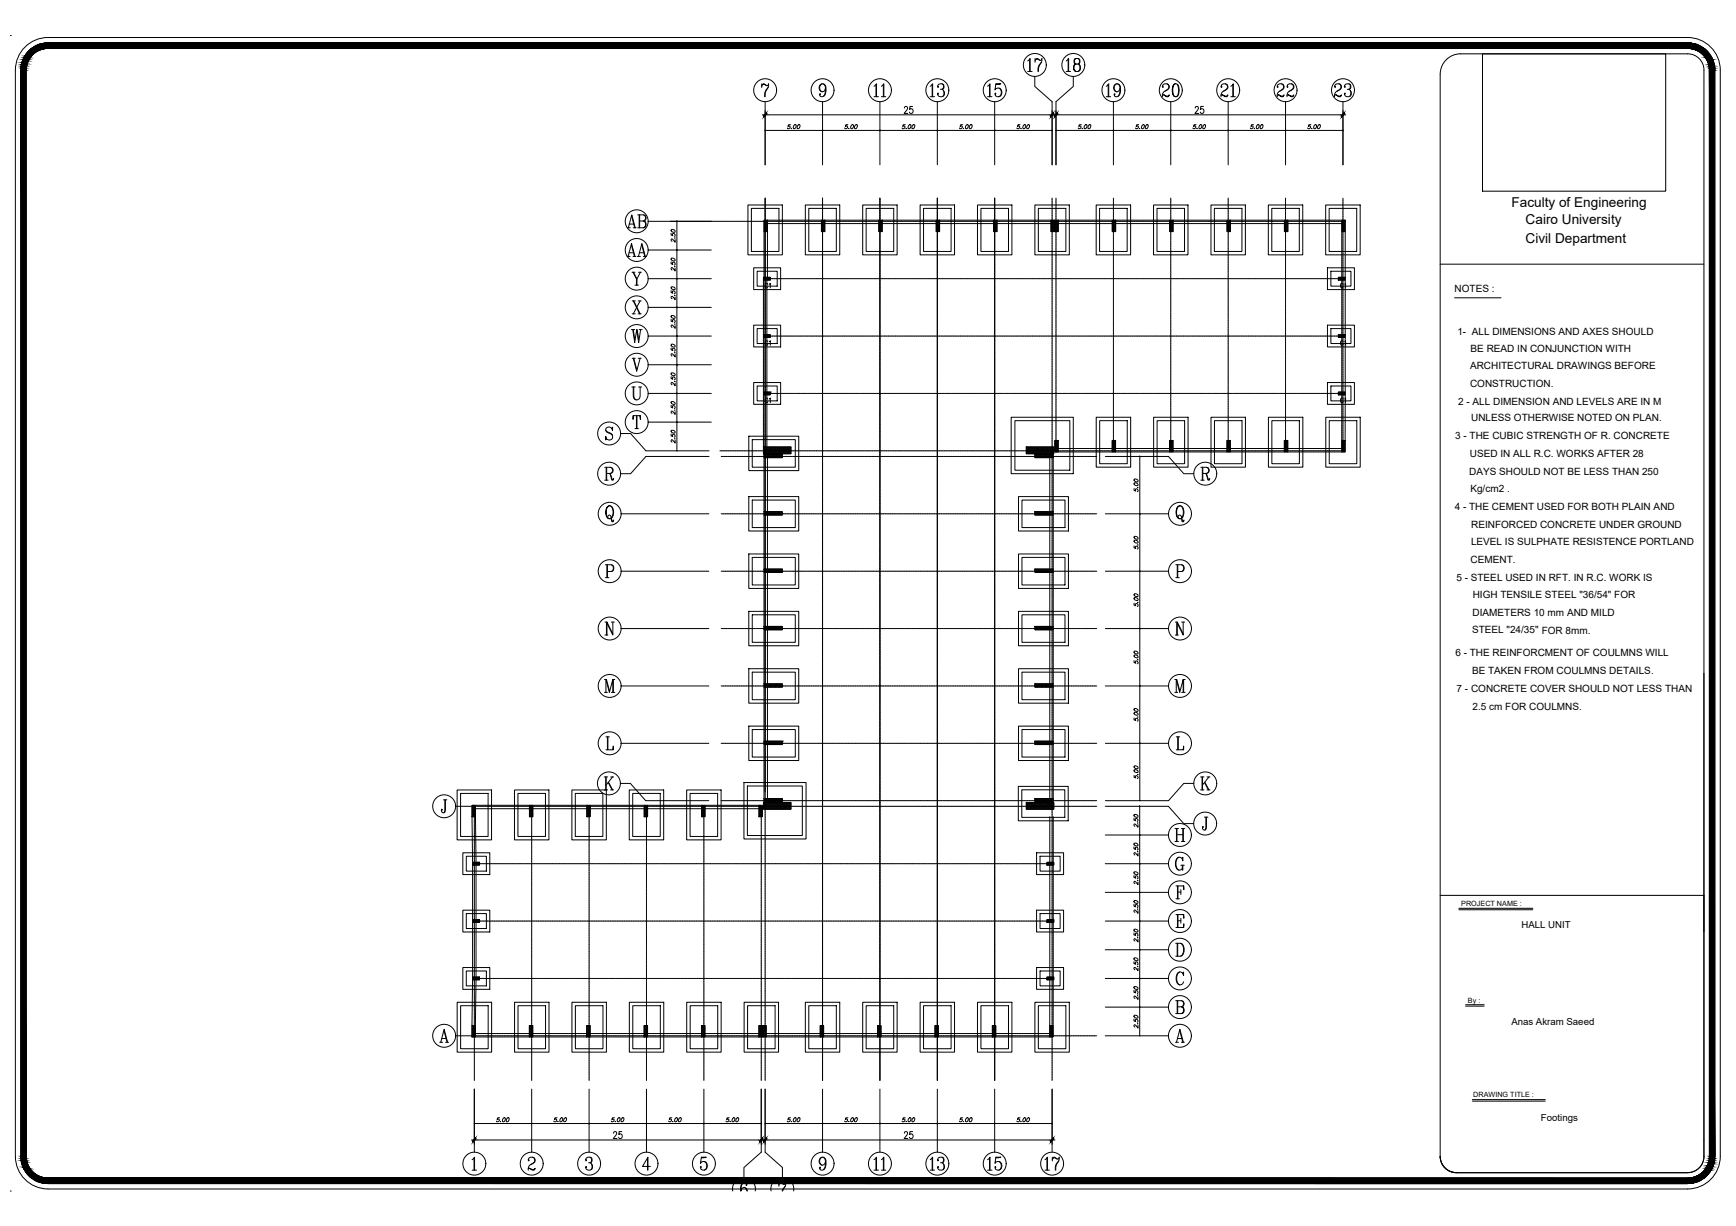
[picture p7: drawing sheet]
<svg xmlns="http://www.w3.org/2000/svg" width="841mm" height="594mm" viewBox="0 0 841 594" stroke-linecap="round" stroke-linejoin="round" font-family="sans-serif">
<!-- layer: Axis -->
<g fill="none" stroke="#000" stroke-width=".48">
<path d="M371 96v39M398 96v428M426 96v428M454 96v428M482 96v428M510 96v428M512 96v123M539 96v122M567 96v122M595 96v122M623 96v122M651 96v39"/>
<path d="M325 107h326M376 135h270M371 142v21M651 142v20M371 170v20M376 163h270M651 170v20M371 198v326M376 191h270M651 198v20h-302M349 221h182M349 249h182"/>
<path d="M349 277h182M349 305h182M349 332h182M349 360h182M258 391v133M285 391v133M313 391v133M341 391v133M349 388h182M369 391v133M531 391h-301v133M230 419h280"/>
<path d="M230 446h280M230 474h280M230 502h301"/>
</g>
<!-- layer: Columns -->
<g fill="none" stroke="#000" stroke-width=".48">
<path d="M370 107h2v5h-2zM370 110l2 2M370 109l2 2M370 112h.1M370 112h1M370 111l1 1M370 111l2 1M370 110l2 1M370 109l2 1M370 108l2 2M370 108l2 1M370 107l2 2"/>
<path d="M370 107l2 1M371 107l1 1M371 107h1M372 107h.1M398 107h2v5h-2zM398 111l2 1M398 112h.1M398 111l1 1M398 110l2 1M398 108l2 1M398 110l2 2M398 109l2 2"/>
<path d="M398 109l2 1M398 108l2 2M398 107l2 2M398 107l2 1M399 107l1 1M399 107h1M400 107h.1M426 107h1v5h-1zM426 112h.1M426 111l1 1M426 110l1 2M426 110l1 1"/>
<path d="M426 109l1 2M426 109l1 1M426 108l1 2M426 108l1 1M426 107l1 2M426 107l1 1M427 107v1M427 107h.1M454 107h1v5h-1zM454 112h.1M454 111v1M454 111l1 1"/>
<path d="M454 110l1 2M454 110l1 1M454 109l1 2M454 109l1 1M454 108l1 2M454 108l1 1M454 107l1 2M454 107l1 1M455 107h.1M481 107h2v5h-2zM481 112h.1M481 112h1"/>
<path d="M481 111l1 1M481 111l2 1M481 110l2 2M481 110l2 1M481 109l2 2M481 109l2 1M481 108l2 2M481 108l2 1M481 107l2 2M481 107l2 1M482 107l1 1M483 107h.1"/>
<path d="M509 107h2v5h-2zM509 112h.1M509 112h1M509 111l1 1M509 111l2 1M509 110l2 2M509 110l2 1M509 109l2 2M509 109l2 1M509 108l2 2M509 108l2 1M509 107l2 2"/>
<path d="M509 107l2 1M510 107l1 1M510 107l3 2M510 107h1M511 107h.1M511 107h2v5h-2zM511 108l2 2M511 107l2 2M511 112h.1M511 111l1 1M511 111l2 1M511 110l2 2"/>
<path d="M511 110l2 1M511 109l2 2M511 109l2 1M511 107l2 1M512 107l1 1M512 107h1M513 107h.1M539 107h1v5h-1zM539 108l1 2M539 107l1 2M539 112h.1M539 111l1 1"/>
<path d="M539 110l1 2M539 110l1 1M539 109l1 2M539 109l1 1M539 108l1 1M539 107l1 1M540 107v1M540 107h.1M567 107h1v5h-1zM567 112h.1M567 111v1M567 111l1 1"/>
<path d="M567 110l1 2M567 110l1 1M567 109l1 2M567 109l1 1M567 108l1 2M567 108l1 1M567 107l1 2M567 107l1 1M568 107h.1M594 107h2v5h-2zM594 112h1M594 111l1 1"/>
<path d="M594 111l2 1M594 110l2 2M594 110l2 1M594 109l2 2M594 109l2 1M594 108l2 2M594 108l2 1M594 107l2 2M594 107l2 1M595 107l1 1M596 107h.1M622 107h2v5h-2z"/>
<path d="M622 107l2 2M622 112h1M622 111l1 1M622 111l2 1M622 110l2 2M622 110l2 1M622 109l2 2M622 109l2 1M622 108l2 2M622 108l2 1M622 107l2 1M623 107l1 1"/>
<path d="M623 107h1M624 107h.1M650 107h2v5h-2zM650 112h.1M650 111l1 1M650 111l2 1M650 110l2 2M650 110l2 1M650 109l2 2M650 109l2 1M650 108l2 2M650 108l2 1"/>
<path d="M650 107l2 2M650 107l2 1M651 107l1 1M651 107h1M652 107h.1M370 134h3v2h-3zM370 134l1 2M370 134l2 2M371 134l1 2M371 134l2 2M372 134l1 2M372 134l1 1"/>
<path d="M373 134v1M648 134h4v2h-4zM648 135l2 1M649 134l1 2M649 134l2 2M650 134l1 2M650 134l2 2M651 134l1 1M652 134h.1M370 217h13v3h-13zM370 220h.1M370 219v1"/>
<path d="M370 218l2 2M370 219l1 1M370 217l2 3M370 217l3 3M371 217l3 3M371 217l4 3M372 217l3 3M372 217l4 3M373 217l3 3M373 217l4 3M374 217l3 3M374 217l4 3"/>
<path d="M375 217l3 3M375 217l4 3M376 217l3 3M376 217l4 3M377 217l3 3M377 217l4 3M378 217l3 3M378 217l4 3M379 217l3 3M379 217l4 3M380 217l3 3M380 217l3 2"/>
<path d="M381 217l2 2M382 217l1 1M382 217h1M383 217h.1M497 217h14v3h-14zM497 217l3 3M497 220h.1M497 219l1 1M497 219l2 1M497 218l2 2M498 217l3 3M498 217l4 3"/>
<path d="M499 217l3 3M499 217l4 3M500 217l3 3M500 217l4 3M501 217l3 3M501 217l4 3M502 217l3 3M502 217l4 3M503 217l3 3M503 217l4 3M504 217l3 3M504 217l4 3"/>
<path d="M505 217l3 3M505 217l4 3M506 217l3 3M506 217l4 3M507 217l3 3M507 217l4 3M508 217l3 2M509 217l2 2M509 217l2 1M510 217h1M511 217h.1M511 213h2v6h-2z"/>
<path d="M511 219h.1M511 218l1 1M511 217l2 2M511 217l2 1M511 216l2 2M511 216l2 1M511 215l2 2M511 215l2 1M511 214l2 2M511 214l2 1M511 213l2 2M512 213l1 1"/>
<path d="M539 213h1v6h-1zM539 218l1 1M539 219h.1M539 218v1M539 217l1 2M539 217l1 1M539 216l1 2M539 216l1 1M539 215l1 2M539 215l1 1M539 214l1 2M539 214l1 1"/>
<path d="M539 213l1 2M540 213v1M567 213h1v6h-1zM567 219h.1M567 218l1 1M567 218v1M567 217l1 2M567 217l1 1M567 216l1 2M567 216l1 1M567 215l1 2M567 215l1 1"/>
<path d="M567 214l1 2M567 214l1 1M567 213l1 2M567 213l1 1M568 213v1M594 213h2v6h-2zM594 219h1M594 218l1 1M594 218l2 1M594 217l2 2M594 217l2 1M594 216l2 2"/>
<path d="M594 216l2 1M594 215l2 2M594 215l2 1M594 214l2 2M594 214l2 1M594 213l2 2M595 213l1 2M595 213l1 1M596 213v1M622 213h2v6h-2zM622 218l1 1M622 218l2 1"/>
<path d="M622 219h.1M622 217l2 2M622 217l2 1M622 216l2 2M622 216l2 1M622 215l2 2M622 215l2 1M622 214l2 2M622 214l2 1M622 213l2 2M623 213l1 2M623 213l1 1"/>
<path d="M650 213h2v6h-2zM650 219h.1M650 218l1 1M650 217l2 2M650 217l2 1M650 216l2 2M650 216l2 1M650 215l2 2M650 215l2 1M650 214l2 2M650 214l2 1M650 213l2 2"/>
<path d="M651 213l1 2M651 213l1 1M370 220h9v2h-9zM370 221l1 1M370 222h.1M370 220l1 2M370 220l2 2M371 220l1 2M371 220l2 2M372 220l1 2M372 220l2 2M373 220l1 2"/>
<path d="M373 220l2 2M374 220l1 2M374 220l2 2M375 220l2 2M376 220l1 2M376 220l2 2M377 220l2 2M378 220l1 2M378 220l1 1M379 220h.1M501 220h9v2h-9zM501 222h1"/>
<path d="M501 221l1 1M501 220l2 2M502 220l2 2M503 220l1 2M503 220l2 2M504 220l2 2M505 220l1 2M505 220l2 2M506 220l1 2M506 220l2 2M507 220l1 2M507 220l2 2"/>
<path d="M508 220l1 2M508 220l2 2M509 220l1 2M509 220l1 1M510 220v1M510 220h.1M370 250h.1M370 248h9v2h-9zM370 248l2 2M370 249l1 1M370 248l1 2M371 248l1 2"/>
<path d="M371 248l2 2M372 248l1 2M372 248l2 2M373 248l1 2M373 248l2 2M374 248l1 2M374 248l2 2M375 248l1 2M375 248l2 2M376 248l1 2M376 248l2 2M377 248l1 2"/>
<path d="M377 248l2 2M378 248l1 1M379 248h.1M501 248h9v2h-9zM501 249v1M501 249l1 1M501 248l2 2M502 248l1 2M502 248l2 2M503 248l1 2M503 248l2 2M504 248l1 2"/>
<path d="M504 248l2 2M505 248l1 2M505 248l2 2M506 248l1 2M506 248l2 2M507 248l2 2M508 248l1 2M508 248l2 2M509 248l1 1M510 248v1M510 248h.1M370 276h9v1h-9z"/>
<path d="M370 277h.1M370 277h1M370 276l1 1M370 276l2 1M371 276l1 1M371 276l2 1M372 276l1 1M372 276l2 1M373 276l1 1M373 276l2 1M374 276l2 1M375 276l1 1"/>
<path d="M375 276l2 1M376 276l1 1M376 276l2 1M377 276l1 1M377 276l2 1M378 276l1 1M379 276h.1M501 276h9v1h-9zM501 277h1M501 276l2 1M502 276l1 1M502 276l2 1"/>
<path d="M503 276l1 1M503 276l2 1M504 276l1 1M504 276l2 1M505 276l1 1M505 276l2 1M506 276l1 1M506 276l2 1M507 276l1 1M507 276l2 1M508 276l1 1M508 276l2 1"/>
<path d="M509 276l1 1M510 276h.1M370 304h9v1h-9zM370 305h.1M370 305h1M370 304l1 1M370 304l2 1M371 304l1 1M371 304l2 1M372 304l1 1M372 304l2 1M373 304l1 1"/>
<path d="M373 304l2 1M374 304l1 1M374 304l2 1M375 304l1 1M375 304l2 1M376 304l1 1M376 304l2 1M377 304l2 1M378 304l1 1M378 304h1M379 304h.1M501 304h9v1h-9z"/>
<path d="M501 305h1M501 304l1 1M501 304l2 1M502 304l1 1M502 304l2 1M503 304l1 1M503 304l2 1M504 304l2 1M505 304l1 1M505 304l2 1M506 304l2 1M507 304l1 1"/>
<path d="M507 304l2 1M508 304l1 1M508 304l2 1M509 304l1 1M509 304h1M510 304h.1M370 331h9v2h-9zM370 333h.1M370 333h1M370 332l1 1M370 331l2 2M371 331l2 2"/>
<path d="M372 331l1 2M372 331l2 2M373 331l2 2M374 331l1 2M374 331l2 2M375 331l1 2M375 331l2 2M376 331l1 2M376 331l2 2M377 331l1 2M377 331l2 2M378 331l1 2"/>
<path d="M378 331l1 1M379 331v1M501 331h9v2h-9zM501 333h1M501 332l1 1M501 332l2 1M501 331l2 2M502 331l1 2M502 331l2 2M503 331l1 2M503 331l2 2M504 331l1 2"/>
<path d="M504 331l2 2M505 331l1 2M505 331l2 2M506 331l1 2M506 331l2 2M507 331l1 2M507 331l2 2M508 331l1 2M508 331l2 2M509 331l1 2M509 331l1 1M510 331v1"/>
<path d="M370 359h9v2h-9zM370 360l1 1M370 359l2 2M371 359l1 2M371 359l2 2M372 359l1 2M372 359l2 2M373 359l1 2M373 359l2 2M374 359l1 2M374 359l2 2M375 359l1 2"/>
<path d="M375 359l2 2M376 359l2 2M377 359l1 2M377 359l2 2M378 359l1 1M379 359v1M379 359h.1M501 359h9v2h-9zM501 360l1 1M501 360l2 1M501 359l2 2M502 359l1 2"/>
<path d="M502 359l2 2M503 359l2 2M504 359l1 2M504 359l2 2M505 359l2 2M506 359l1 2M506 359l2 2M507 359l1 2M507 359l2 2M508 359l1 2M508 359l2 2M509 359l1 2"/>
<path d="M509 359l1 1M510 359v1M510 359h.1M370 360v1M501 361h.1M229 390h1v6h-1zM229 391l1 2M229 396h.1M229 395v1M229 395l1 1M229 394l1 2M229 394l1 1"/>
<path d="M229 393l1 2M229 393l1 1M229 392l1 2M229 392l1 1M229 391l1 1M229 390l1 2M229 390l1 1M230 390v1M256 390h2v6h-2zM256 396h1M256 395l1 1M256 394l2 2"/>
<path d="M256 394l2 1M256 393l2 2M256 393l2 1M256 392l2 2M256 392l2 1M256 391l2 2M256 391l2 1M256 390l2 2M257 390l1 2M257 390l1 1M258 390v1M284 390h2v6h-2z"/>
<path d="M284 396h1M284 395l1 1M284 394l2 2M284 394l2 1M284 393l2 2M284 393l2 1M284 392l2 2M284 392l2 1M284 391l2 2M284 391l2 1M284 390l2 2M285 390l1 1"/>
<path d="M286 390v1M312 390h2v6h-2zM312 396h.1M312 395l1 1M312 394l2 2M312 394l2 1M312 393l2 2M312 393l2 1M312 392l2 2M312 392l2 1M312 391l2 2M312 391l2 1"/>
<path d="M312 390l2 2M313 390l1 1M340 390h2v6h-2zM340 396h.1M340 395l1 1M340 394l1 2M340 394l2 2M340 394l2 1M340 393l2 2M340 393l2 1M340 392l2 2M340 392l2 1"/>
<path d="M340 391l2 2M340 391l2 1M340 390l2 2M340 390l2 1M341 390l1 1M368 390h1v6h-1zM368 396h.1M368 395v1M368 395l1 1M368 394l1 2M368 394l1 1M368 393l1 2"/>
<path d="M368 393l1 1M368 392l1 2M368 392l1 1M368 391l1 2M368 391l1 1M368 390l1 2M368 390l1 1M369 390v1M370 389h13v3h-13zM370 392h.1M370 391l1 1M370 390l2 2"/>
<path d="M370 389l3 3M370 387h9v2h-9zM370 388v1M370 388l1 1M370 387l2 2M370 389l4 3M371 389l3 3M371 387l1 2M371 387l2 2M371 389l4 3M372 389l3 3M372 387l1 2"/>
<path d="M372 387l2 2M373 389l3 3M373 387l1 2M373 387l2 2M373 389l4 3M374 389l3 3M374 387l1 2M374 387l2 2M375 389l3 3M375 387l1 2M375 387l2 2M375 389l4 3"/>
<path d="M376 389l3 3M376 387l1 2M376 387l2 2M376 389l4 3M377 387l1 2M377 389l3 3M377 387l2 2M377 389l4 3M378 389l3 3M378 387l1 1M378 389l4 3M379 387h.1"/>
<path d="M379 389l3 3M379 389l4 3M380 389l3 3M381 389l2 2M382 389l1 1M383 389h.1M497 389h14v3h-14zM497 392h.1M497 392h1M497 391l1 1M497 391l2 1M497 390l2 2"/>
<path d="M497 390l3 2M497 389l3 3M497 389l4 3M498 389l3 3M498 389l4 3M499 389l3 3M500 389l3 3M500 389l4 3M501 389l3 3M501 387h9v2h-9zM501 388l1 1M501 387l1 2"/>
<path d="M501 387l2 2M502 389l3 3M502 387l1 2M502 387l2 2M502 389l4 3M503 389l3 3M503 387l1 2M503 387l2 2M503 389l4 3M504 387l1 2M504 389l3 3M504 387l2 2"/>
<path d="M504 389l4 3M505 389l3 3M505 387l1 2M505 387l2 2M505 389l4 3M506 387l1 2M506 389l3 3M506 387l2 2M506 389l4 3M507 389l3 3M507 387l1 2M507 387l2 2"/>
<path d="M507 389l4 3M508 389l3 3M508 387l2 2M508 389l3 2M509 389l2 2M509 387l1 2M509 389l2 1M509 387l1 1M510 389l1 1M510 387h.1M510 389h1M229 418h3v1h-3z"/>
<path d="M229 419h.1M229 418l1 1M229 418l2 1M230 418l1 1M230 418l2 1M231 418l1 1M232 418h.1M507 418h4v1h-4zM507 419h.1M507 419h1M507 418l1 1M507 418l2 1"/>
<path d="M508 418l1 1M508 418l2 1M509 418l1 1M509 418l2 1M510 418l1 1M510 418h1M229 446h3v1h-3zM229 447h.1M229 446l1 1M229 446l2 1M230 446l1 1M230 446l2 1"/>
<path d="M231 446l1 1M232 446h.1M507 446h4v1h-4zM507 447h1M507 446l1 1M507 446l2 1M508 446l1 1M508 446l2 1M509 446l1 1M509 446l2 1M510 446h1M511 446h.1"/>
<path d="M229 473h3v2h-3zM229 475h.1M229 474v1M229 474l1 1M229 473l1 2M229 473l2 2M230 473l1 2M230 473l2 2M231 473l1 2M231 473l1 1M232 473v1M507 473h4v2h-4z"/>
<path d="M507 475h.1M507 474l1 1M507 473l2 2M508 473l1 2M508 473l2 2M509 473l1 2M509 473l2 2M510 473l1 1M229 497h1v5h-1zM229 500l1 1M229 499l1 2M229 499l1 1"/>
<path d="M229 498l1 2M229 498l1 1M229 497l1 2M229 497l1 1M230 497h.1M256 497h2v5h-2zM256 499l2 2M256 499l2 1M256 500l2 1M256 498l2 2M256 498l2 1M256 497l2 2"/>
<path d="M257 497l1 1M258 497h.1M284 497h2v5h-2zM284 500l2 1M284 499l2 2M284 499l2 1M284 498l2 2M284 498l2 1M284 497l2 2M285 497l1 1M285 497h1M286 497h.1"/>
<path d="M312 497h2v5h-2zM312 499l2 2M312 500l2 1M312 499l2 1M312 498l2 2M312 498l2 1M312 497l2 2M312 497l2 1M313 497l1 1M313 497h1M314 497h.1M340 497h2v5h-2z"/>
<path d="M340 500l2 1M340 499l2 2M340 499l2 1M340 498l2 2M340 498l2 1M340 497l2 2M340 497l2 1M341 497l1 1M341 497h1M368 497h1v5h-1zM368 500l1 1M368 499l1 2"/>
<path d="M368 499l3 3M368 499l1 1M368 498l1 2M368 498l3 3M368 497l3 4M368 497l3 3M368 497l1 1M369 497h.1M370 497h1v5h-1zM370 498l1 2M370 500l1 1M370 497l1 2"/>
<path d="M370 497l1 1M371 497v1M371 497h.1M397 497h2v5h-2zM397 500l2 1M397 499l2 2M397 499l2 1M397 498l2 2M397 497l2 2M398 497l1 1M399 497h.1M425 497h2v5h-2z"/>
<path d="M425 500l2 1M425 499l2 2M425 499l2 1M425 498l2 2M425 497l2 2M425 497l2 1M426 497l1 1M427 497h.1M453 497h2v5h-2zM453 500l2 1M453 499l2 2M453 499l2 1"/>
<path d="M453 498l2 2M453 497l2 2M453 497l2 1M454 497l1 1M454 497h1M481 497h1v5h-1zM481 498l1 2M481 497l1 2M481 500l1 1M481 499l1 2M481 499l1 1M481 497l1 1"/>
<path d="M482 497v1M482 497h.1M509 497h1v5h-1zM509 500l1 1M509 499l1 2M509 499l1 1M509 498l1 2M509 497l1 2M509 497l1 1M510 497v1M510 497h.1M229 502h.1"/>
<path d="M229 501l1 1M229 500l1 2M256 502h.1M256 502h1M256 501l2 1M256 500l2 2M284 502h.1M284 502h1M284 501l1 1M284 501l2 1M284 500l2 2M312 501l1 1"/>
<path d="M312 502h.1M312 502h1M312 501l2 1M312 500l2 2M340 502h.1M340 502h1M340 501l1 1M340 500l2 2M368 502h.1M368 501l1 1M368 500l1 2M370 502h.1"/>
<path d="M370 501l1 1M370 500l1 2M397 502h1M397 501l1 1M397 501l2 1M397 500l2 2M425 502h.1M425 502h1M425 501l1 1M425 501l2 1M425 500l2 2M453 502h1"/>
<path d="M453 502h.1M453 501l1 1M453 501l2 1M453 500l2 2M481 501l1 1M481 500l1 2M481 502h.1M509 502h.1M509 501l1 1M509 500l1 2"/>
</g>
<!-- layer: R.C Footing -->
<g fill="none" stroke="#000" stroke-width=".48">
<path d="M364 101h13v21h-13zM392 101h13v21h-13zM420 101h13v21h-13zM447 101h14v21h-14zM475 101h14v21h-14zM503 101h13v21h-13zM533 101h13v21h-13zM561 101h13v21h-13zM588 101h14v21h-14zM616 101h13v21h-13zM644 101h13v21h-13zM367 131h10v8h-10z"/>
<path d="M645 131h9v8h-9zM367 159h10v7h-10zM645 159h9v7h-9zM367 187h10v7h-10zM645 187h9v7h-9zM364 213h21v13h-21zM492 204h26v24h-26zM533 204h13v21h-13zM561 204h13v21h-13zM588 204h14v21h-14zM616 204h14v21h-14zM644 204h13v21h-13z"/>
<path d="M364 242h21v14h-21zM495 242h21v14h-21zM364 270h21v13h-21zM495 270h21v13h-21zM364 298h21v13h-21zM495 298h21v13h-21zM364 326h21v13h-21zM495 326h21v13h-21zM364 354h21v13h-21zM495 354h21v13h-21zM223 384h13v21h-13zM251 384h13v21h-13z"/>
<path d="M279 384h13v21h-13zM307 384h13v21h-13zM334 384h14v21h-14zM362 381h27v24h-27zM495 383h21v13h-21zM226 415h10v7h-10zM504 415h10v7h-10zM226 443h10v7h-10zM504 443h10v7h-10zM226 471h10v7h-10zM504 471h10v7h-10zM223 487h14v21h-14z"/>
<path d="M251 487h13v21h-13zM279 487h13v21h-13zM307 487h13v21h-13zM334 487h14v21h-14zM362 487h14v21h-14zM392 487h13v21h-13zM420 487h13v21h-13zM447 487h14v21h-14zM475 487h14v21h-14zM503 487h13v21h-13z"/>
</g>
<!-- layer: PC.Footing -->
<g fill="none" stroke="#000" stroke-width=".48">
<path d="M362 99h17v25h-17zM390 99h17v25h-17zM418 99h17v25h-17zM446 99h16v25h-16zM474 99h16v25h-16zM501 99h17v25h-17zM531 99h17v25h-17zM559 99h17v25h-17zM587 99h16v25h-16zM614 99h17v25h-17zM642 99h17v25h-17zM365 130h13v10h-13z"/>
<path d="M643 130h13v10h-13zM365 158h13v10h-13zM643 158h13v10h-13zM365 185h13v11h-13zM643 185h13v11h-13zM363 211h24v17h-24zM490 202h30v28h-30zM531 202h17v24h-17zM559 202h17v24h-17zM587 202h16v24h-16zM614 202h17v24h-17zM642 202h17v24h-17z"/>
<path d="M363 241h24v16h-24zM493 241h25v16h-25zM363 268h24v17h-24zM493 268h25v17h-25zM363 296h24v17h-24zM493 296h25v17h-25zM363 324h24v17h-24zM493 324h25v17h-25zM363 352h24v17h-24zM493 352h25v17h-25zM360 379h31v28h-31zM221 383h17v24h-17z"/>
<path d="M249 383h17v24h-17zM277 383h17v24h-17zM305 383h17v24h-17zM333 383h16v24h-16zM493 381h25v17h-25zM224 413h13v11h-13zM502 413h13v11h-13zM224 441h13v11h-13zM502 441h13v11h-13zM224 469h13v10h-13zM502 469h13v10h-13zM221 486h17v24h-17z"/>
<path d="M249 486h17v24h-17zM277 486h17v24h-17zM305 486h17v24h-17zM333 486h16v24h-16zM360 486h17v24h-17zM390 486h17v24h-17zM418 486h17v24h-17zM446 486h16v24h-16zM474 486h16v24h-16zM501 486h17v24h-17z"/>
</g>
<!-- layer: text2 -->
<g fill="none" stroke="#000" stroke-width=".48">
<path d="M370 112v22M372 108h26M372 107h26M372 112v22M400 108h26M400 107h26M427 108h27M427 107h27M455 108h26M455 107h26M483 108h26M483 107h26"/>
<path d="M513 108h26M513 107h26M540 108h27M540 107h27M568 108h26M568 107h26M596 108h26M596 107h26M624 108h26M624 107h26M650 112v22M652 112v22"/>
<path d="M370 136v26M372 136v26M650 136v26M652 136v26M370 164v26M372 164v26M650 164v26M652 164v26M370 191v26M372 191v26M650 191v22M652 191v22"/>
<path d="M513 219h26M513 217h26M540 219h27M540 217h27M568 219h26M568 217h26M596 219h26M596 217h26M624 219h26M624 217h26M370 222v26M372 222v26"/>
<path d="M509 222v26M510 222v26M370 250v26M372 250v26M509 250v26M510 250v26M370 277v27M372 277v27M509 277v27M510 277v27M370 305v26M372 305v26"/>
<path d="M509 305v26M510 305v26M370 333v26M372 333v26M509 333v26M510 333v26M370 361v26M372 361v26M509 361v26M510 361v26M229 396v22M230 392h26"/>
<path d="M230 390h26M230 396l1 22M258 392h26M258 390h26M286 392h26M286 390h26M314 392h26M314 390h26M342 392h26M342 390h26M509 396v22M510 396v22"/>
<path d="M229 419v27M231 419v27M509 419v27M510 419v27M229 447v26M231 447v26M509 447v26M510 447v26M229 475v22M231 475l-1 22M509 475v22M510 475v22"/>
<path d="M230 502h26M230 501h26M258 502h26M258 501h26M286 502h26M286 501h26M314 502h26M314 501h26M342 502h26M342 501h26M371 502h26M371 501h26"/>
<path d="M399 502h26M399 501h26M427 502h26M427 501h26M455 502h26M455 501h26M482 502h27M482 501h27"/>
</g>
<!-- layer: Axis Name -->
<g fill="none" stroke="#000" stroke-width=".48">
<path d="M501 37v5l9 7v31M520 37v5l-8 7v31M369 42l1-1 1 1 1-1-1 6M369 41v1M369 41h1l1 1M371 49v31M372 42a5 5 0 0 0-2 5M398 41l-1 1 1 2M398 49v31M399 41l1 1v3l-1 2M400 43l-1 1a1.7 1.7 0 0 1-2-1 1.7 1.7 0 0 1 1-2 1.7 1.7 0 0 1 2 1v3l-1 2h-1l-1-1v-1v1M426 49v31"/>
<path d="M454 49v31M482 49v31M539 49v31M567 49v31M595 49v31M623 49v31M651 49v31M314 107h31M306 132h2M307 132l1 3v3M307 132l2 3v3M308 138h1"/>
<path d="M309 132h2M310 132l-1 3M314 135h31M314 121h31M306 160h1M306 146h2M306 152h2M307 160v6l1-6 1 6 1-6M307 160v4M307 146l3 6M309 160v4M309 146h2"/>
<path d="M309 152h2M310 160h1M310 146l-3 6M314 149h31M306 174h2M307 174l1 6 2-6M307 174l1 5M309 174h2M314 177h31M314 163h31M306 188h2M307 188v4a1.7 1.7 0 0 0 1 2 1.7 1.7 0 0 0 2-2v-4"/>
<path d="M307 188v4l1 2M309 188h2M314 191h31M293 208l3 2 1 2a1.8 1.8 0 0 1-2 1 1.8 1.8 0 0 1-2-2v2l1-1M297 208v-1v2a1.6 1.6 0 0 0-2-2 1.6 1.6 0 0 0-1 2l3 2M301 210h5l7 8h30M307 201v2v-2h3v2v-2M308 208h1M308 201v7M309 201v7M314 205h31M293 226h3l1 2v1h-3"/>
<path d="M293 233h2M294 226v7M295 229l2 3M296 230l1 3v-1M296 226l1 2-1 1M343 221h-30l-7 9h-5M536 221h30l7 9h5M582 226h3l1 2-1 1h-2M582 233h1M582 226v7M583 226v7M584 229l2 3"/>
<path d="M584 230l1 3 1-1M585 226l1 2-1 1M294 251l1-1 2 3v-1M295 245a4 4 0 0 0-2 3 4 4 0 0 0 3 3 4 4 0 0 0 1-3 4 4 0 0 0-2-3 4 4 0 0 0 0 6M296 245a4 4 0 0 1 0 6M296 250l1 2M301 249h42M536 249h30M571 251l1-1 1 3 1-1M571 245a4 4 0 0 0-1 3 4 4 0 0 0 2 3 4 4 0 0 0 2-3 4 4 0 0 0-3-3 4 4 0 0 0 0 6M572 245a4 4 0 0 1 0 6M572 250l1 2h1"/>
<path d="M293 274h3l1 1v2h-3M293 280h2M294 274v6M296 274l1 1v1l-1 1M301 277h42M536 277h30M570 274h2l2 1-1 2h-2M570 280h1M570 274v6M571 274v6M572 274l1 1v1l-1 1M293 301h1"/>
<path d="M293 308h1M294 301v7M296 301h2M297 307l-3-6v7M297 301v7l-3-6M301 305h42M536 305h30M569 301h1M569 308h2M570 301v7M572 301h2M573 307l-3-6v7"/>
<path d="M573 301v7l-3-6M293 329h1l1 6M293 336h1M294 336v-7l1 7 2-7v7M296 336h2M297 329h1M297 329v7M301 332h42M536 332h30M569 329h1l2 6M569 336h2M570 336v-7l2 7 1-7v7"/>
<path d="M572 336h2M573 329h1M573 329v7M294 357h1M294 357v6M570 357h2M571 357v6M293 376h1M293 376v7M294 363h3v-1v1M294 376v7M295 379l2 4"/>
<path d="M296 376h1M297 376l-3 4M301 380h4l8 8h30M301 360h42M536 360h30M570 363h3v-1v1M578 380h-5l-7 8h-30M582 376h1M582 376v7M583 376v7M584 379l1 4M584 379l2 4"/>
<path d="M585 376h1M586 376l-3 4M215 388h1M216 388l-1 6M216 388v6h-1l-1-1v-1v1M221 391h7M293 383h1M296 383h1M535 391h31l7 8h5M582 383h1M584 396h1M584 396v6"/>
<path d="M584 396v6h-1v-2v1M585 383h1M535 419h31M535 405h31M569 401h2M569 408h2M570 401v7M570 404h3M571 415a4 4 0 0 0 0 7M572 419h2M572 401h2M572 408h2"/>
<path d="M573 416v1v-2v1l-1-1a3 3 0 0 0-3 4 3 3 0 0 0 3 3l1-1M573 419v3M573 401v7M535 432h31M570 429h4v2l-1-2M570 436h1M570 429v7M571 429v7M571 432h1M572 431v2M535 446h31M570 457h2a4 4 0 0 1 0 6h-2"/>
<path d="M570 443h4v2l-1-2M570 449h4v-1l-1 1M570 457v6M570 443v6M571 457v6M571 443v6M571 446h1M572 457a4 4 0 0 1 0 6M572 445v2M535 474h31M535 460h31M571 471a4 4 0 0 0 0 6"/>
<path d="M573 472v1v-2v1l-1-1a3 3 0 0 0-2 3 3 3 0 0 0 2 3l1-1M215 500l2 5M535 488h31M570 485h3l1 2-2 1M570 491h3l1-2-2-1 1 1v2h-1M570 485v6M571 485v6M572 500l1 5M572 485l1 1v1l-1 1h-1M213 505h1M214 505l1-6 2 6M214 503h2"/>
<path d="M216 505h1M221 502h7M535 502h31M569 505h2M570 505l2-6 1 6M570 503h3M572 505h2M230 528v30M258 528v30M285 528v30M313 528v30M341 528v30"/>
<path d="M369 528v30l-9 8v5M371 528v30l8 8v5M398 528v30M426 528v30M454 528v30M482 528v30M510 528v30M229 562l1-1v6M229 567h2M230 561v6M256 562a1.6 1.6 0 0 1 2-1 1.6 1.6 0 0 1 0 3l-2 1v2M257 566l1 1h1v-1v1l-3-1"/>
<path d="M258 561l1 1a2.2 2.2 0 0 1-2 2M284 562v1v-2a1.7 1.7 0 0 1 3 1v1h-2M286 561l1 1-1 1a2.1 2.1 0 0 1 1 4 1.8 1.8 0 0 1-3-1M287 564l-1 3M314 561v6M315 565h-4l3-4v6M340 561h2h-2l-1 3a1.9 1.9 0 0 1 3-1 1.9 1.9 0 0 1 0 3 1.9 1.9 0 0 1-2 0v-1v1M341 563l1 2v1l-1 1M355 577a6 6 0 0 1 5-6 6 6 0 0 1 6 6M360 573l-1 1v3l1-2 1 1 1 1M361 576l1 1M362 574l-1-1h-1l-1 1v3"/>
<path d="M374 577a6 6 0 0 1 5-6 6 6 0 0 1 5 6M377 574l1-1 2 1 1-1-2 4M377 573v2M378 574l1-1 1 1M380 575l-1 2M398 561l-1 2 1 2M399 561l1 2v3l-1 1M400 563l-1 1a1.7 1.7 0 0 1-2-1 1.7 1.7 0 0 1 1-2 1.7 1.7 0 0 1 2 2v3l-1 1h-1l-1-1"/>
<circle cx="371" cy="44" r="6"/>
<circle cx="399" cy="44" r="6"/>
<circle cx="308" cy="135" r="6"/>
<circle cx="308" cy="149" r="6"/>
<circle cx="308" cy="163" r="6"/>
<circle cx="308" cy="177" r="6"/>
<circle cx="308" cy="191" r="6"/>
<circle cx="295" cy="210" r="6"/>
<circle cx="308" cy="205" r="6"/>
<circle cx="295" cy="230" r="6"/>
<circle cx="584" cy="230" r="6"/>
<circle cx="295" cy="249" r="6"/>
<circle cx="572" cy="249" r="6"/>
<circle cx="295" cy="277" r="6"/>
<circle cx="572" cy="277" r="6"/>
<circle cx="295" cy="305" r="6"/>
<circle cx="572" cy="305" r="6"/>
<circle cx="295" cy="332" r="6"/>
<circle cx="572" cy="332" r="6"/>
<circle cx="295" cy="380" r="6"/>
<circle cx="295" cy="360" r="6"/>
<circle cx="572" cy="360" r="6"/>
<circle cx="584" cy="380" r="6"/>
<circle cx="215" cy="391" r="6"/>
<circle cx="584" cy="399" r="6"/>
<circle cx="572" cy="419" r="6"/>
<circle cx="572" cy="405" r="6"/>
<circle cx="572" cy="432" r="6"/>
<circle cx="572" cy="446" r="6"/>
<circle cx="572" cy="474" r="6"/>
<circle cx="572" cy="460" r="6"/>
<circle cx="572" cy="488" r="6"/>
<circle cx="215" cy="502" r="6"/>
<circle cx="572" cy="502" r="6"/>
<circle cx="230" cy="564" r="6"/>
<circle cx="258" cy="564" r="6"/>
<circle cx="285" cy="564" r="6"/>
<circle cx="313" cy="564" r="6"/>
<circle cx="341" cy="564" r="6"/>
<circle cx="399" cy="564" r="6"/>
</g>
<!-- layer: Dimations -->
<g fill="none" stroke="#000" stroke-width=".48">
<path d="M369 56h283M371 54v26M510 54v26M512 54v26M651 54v26M371 63h139M398 63h1M426 63h.1M454 63h.1M482 63h.1M510 63h.1M539 63h.1"/>
<path d="M540 63h-1M567 63h.1M595 63h.1M623 63h.1M651 63h-140M651 63h-1M328 107h.1M328 107v111M328 135h.1M328 121h.1M328 149h.1M328 177h.1"/>
<path d="M328 163h.1M328 190v1M328 191h.1M328 204v1M328 205h.1M328 218v1M552 221h.1M552 221v167M552 249h.1M552 277h.1M552 304v1M552 305h.1"/>
<path d="M552 332v1M552 332h.1M552 360h.1M552 391h.1M552 391v111M552 419h.1M552 404v1M552 405h.1M552 432v1M552 432h.1M552 446h.1M552 474h.1"/>
<path d="M552 460h.1M552 488h.1M230 528v26M369 528v26M371 528v26M510 528v26M228 552h283M258 544v1M258 544l-1 1M285 544v1M286 544l-1 1M313 544v1"/>
<path d="M341 544v1M369 544l-139 1M369 544v1M371 544h139M371 544v1M398 544h1M426 544v1M454 544h.1M482 544h.1M510 544v1"/>
</g>
<g fill="#000" stroke="#000" stroke-width=".48">
<path d="M371 55l-1 1v1zM371 55h1l-2 2z"/>
<path d="M510 55l-1 2 2-2zM510 55l-1 2v-1z"/>
<path d="M511 56v1l1-2zM512 55h1l-2 2z"/>
<path d="M651 55l-1 2 2-2zM651 55l-1 2v-1z"/>
<path d="M229 553l1-2zM230 551l1 1-2 1z"/>
<path d="M369 551l-1 2 2-1zM368 553l1-2-1 2z"/>
<path d="M370 553l1-2zM371 551l1 1-2 1z"/>
<path d="M510 551l-1 2 2-1zM510 551l-1 2z"/>
</g>
<!-- layer: h-col -->
<g fill="none" stroke="#000" stroke-width=".48">
<path d="M12 23a16 16 0 0 1 11-5h795a16 16 0 0 1 15 16v526a16 16 0 0 1-15 16h-795a16 16 0 0 1-16-16v-526a16 16 0 0 1 5-11zM14 24l5-3h4h795a13 13 0 0 1 13 13v526a13 13 0 0 1-13 14h-795a13 13 0 0 1-13-14v-526a13 13 0 0 1 4-10zM15 27l4-3 4-1h795a11 11 0 0 1 10 11v526a11 11 0 0 1-10 11h-795a11 11 0 0 1-10-11v-526v-4zM825 34v526M826 34a8 8 0 0 0-8-8h-110a10 10 0 0 0-10 10v524a8 8 0 0 0 8 8h112a8 8 0 0 0 8-8M698 128h127M705 144h22M698 434h127M707 440h36M707 441h36M710 487h9M710 488h9"/>
<path d="M713 533h36M713 534h36"/>
</g>
<!-- layer: outer frame -->
<path d="M825 552v8M706 568h112" fill="none" stroke="#000" stroke-width=".48"/>
<!-- layer: h-col -->
<g fill="#000" stroke="#000" stroke-width=".48">
<path d="M10 34l3 526v-526zM10 34l3 526h-3z"/>
<path d="M10 33l3 1v-1zM10 33l3 1h-3z"/>
<path d="M10 33h3zM10 33h3z"/>
<path d="M10 32l3 1v-1zM10 32l3 1h-3z"/>
<path d="M10 32h3zM10 32h3z"/>
<path d="M10 31l3 1v-1zM10 31l3 1h-3z"/>
<path d="M10 31h3zM10 31h3z"/>
<path d="M11 30l2 1v-1zM11 30l2 1h-3z"/>
<path d="M11 30h2h1zM11 30h2h-2z"/>
<path d="M11 30h3zM11 30h3h-3z"/>
<path d="M11 29l3 1v-1zM11 29l3 1h-3z"/>
<path d="M11 29h3zM11 29h3z"/>
<path d="M12 28l2 1 1-1zM12 28l2 1h-3z"/>
<path d="M12 28h3zM12 28h3z"/>
<path d="M12 27l3 1v-1zM12 27l3 1h-3z"/>
<path d="M12 27h3zM12 27h3z"/>
<path d="M12 27h3h1zM12 27h3h-3z"/>
<path d="M13 26h3zM13 26l3 1z"/>
<path d="M13 26h3zM13 26h3h-3z"/>
<path d="M13 25l3 1 1-1zM13 25l3 1h-3z"/>
<path d="M13 25h4zM13 25h4z"/>
<path d="M14 25h3h1zM14 25h3h-4z"/>
<path d="M14 25h4zM14 25h4z"/>
<path d="M14 24h5zM14 25h4z"/>
<path d="M15 24h5zM14 24h5z"/>
<path d="M15 24h5zM15 24h5z"/>
<path d="M15 24h6zM15 24h5z"/>
<path d="M15 24h6zM15 24h6z"/>
<path d="M15 23h7zM15 24h6z"/>
<path d="M15 23h8zM15 23h7z"/>
<path d="M23 21h796zM22 21h797z"/>
<path d="M22 21h798zM21 21h799z"/>
<path d="M21 21h800zM20 21h801z"/>
<path d="M20 21h802zM19 21h803z"/>
<path d="M19 21l804 1zM18 22h805z"/>
<path d="M18 22h806h-1zM17 22h1h806z"/>
<path d="M17 22l807 1v-1zM16 23l1-1 807 1z"/>
<path d="M16 23h809h-1zM16 23h809z"/>
<path d="M16 23h809zM15 23h810z"/>
<path d="M818 23h8zM818 23h8z"/>
<path d="M819 23l7 1zM819 23l7 1z"/>
<path d="M819 24h7zM819 24h7z"/>
<path d="M820 24h6zM820 24h6z"/>
<path d="M821 24h5zM821 24h5z"/>
<path d="M821 24h6zM821 24h6z"/>
<path d="M822 24l5 1zM822 24l5 1z"/>
<path d="M823 25h4zM823 25h4z"/>
<path d="M823 25h5h-1zM823 25h5h-4z"/>
<path d="M824 25h4zM824 25h4z"/>
<path d="M824 25l4 1v-1zM824 25l4 1h-4z"/>
<path d="M824 26h4zM824 26h4z"/>
<path d="M825 26l3 1zM825 26l3 1z"/>
<path d="M825 27h4h-1zM825 27h4h-3z"/>
<path d="M826 27h3zM826 27h3z"/>
<path d="M826 27l3 1v-1zM826 27l3 1h-3z"/>
<path d="M826 28h3zM826 28h3z"/>
<path d="M826 28l4 1-1-1zM826 28l4 1h-3z"/>
<path d="M827 29h3zM827 29h3z"/>
<path d="M827 29l3 1v-1zM827 29l3 1h-3z"/>
<path d="M827 30h3zM827 30h3z"/>
<path d="M827 30h3zM827 30h3h-3z"/>
<path d="M827 30l3 1v-1zM827 30l3 1h-2z"/>
<path d="M828 31h2zM828 31h2z"/>
<path d="M828 31l3 1-1-1zM828 31l3 1h-3z"/>
<path d="M828 32h3zM828 32h3z"/>
<path d="M828 32l3 1v-1zM828 32l3 1h-3z"/>
<path d="M828 33h3zM828 33h3z"/>
<path d="M828 33l3 1v-1zM828 33l3 1h-3z"/>
<path d="M828 34l3 526v-526zM828 34l3 526h-3z"/>
<path d="M10 560l3 1v-1zM10 560l3 1h-3z"/>
<path d="M10 561h3zM10 561h3z"/>
<path d="M10 561l3 1v-1zM10 561l3 1h-3z"/>
<path d="M10 562h3zM10 562h3z"/>
<path d="M10 562l3 1v-1zM10 562l3 1h-3z"/>
<path d="M10 563h3zM10 563h3z"/>
<path d="M10 563l3 1v-1zM10 563l3 1h-2z"/>
<path d="M11 564h3h-1zM11 564h3h-3z"/>
<path d="M11 564l3 1zM11 564l3 1z"/>
<path d="M11 565h3zM11 565h3h-3z"/>
<path d="M11 565l3 1zM11 565l3 1z"/>
<path d="M11 566h4h-1zM11 566h4h-3z"/>
<path d="M12 566h3zM12 566h3z"/>
<path d="M12 566l3 1v-1zM12 566l3 1h-3z"/>
<path d="M12 567h3zM12 567h3z"/>
<path d="M12 567l4 1-1-1zM12 567l4 1h-4z"/>
<path d="M12 568h4zM12 568h4z"/>
<path d="M13 568h3zM13 568h3z"/>
<path d="M13 568l4 1zM13 568l4 1h-4z"/>
<path d="M13 569h4zM13 569h4z"/>
<path d="M13 569h5h-1zM13 569h5h-4z"/>
<path d="M14 569l4 1zM14 569l4 1z"/>
<path d="M14 570h5zM14 570h5z"/>
<path d="M14 570h6zM14 570h6z"/>
<path d="M15 570h5zM15 570h5z"/>
<path d="M15 570l6 1zM15 570l6 1z"/>
<path d="M15 571h6zM15 571h6z"/>
<path d="M15 571h7zM15 571h7z"/>
<path d="M15 571h8zM15 571h8z"/>
<path d="M22 573h797zM22 573l796 1z"/>
<path d="M21 573h799zM21 573h798z"/>
<path d="M20 573h801zM20 573h800z"/>
<path d="M19 573h803zM19 573h802z"/>
<path d="M18 573h805zM18 573h804z"/>
<path d="M17 572l806 1 1-1zM17 572l806 1h-805z"/>
<path d="M16 572h808zM16 572h808h-807z"/>
<path d="M16 571l808 1 1-1zM16 571l808 1h-808z"/>
<path d="M15 571h810zM15 571h810z"/>
<path d="M819 571h7zM818 571h7z"/>
<path d="M819 571h7zM819 571h7z"/>
<path d="M820 571h6zM819 571h7z"/>
<path d="M821 570h5zM820 571h6z"/>
<path d="M821 570h5zM821 570h5z"/>
<path d="M822 570h5zM821 570h5z"/>
<path d="M823 570h4zM822 570h5z"/>
<path d="M823 569h4zM823 570h4z"/>
<path d="M824 569h3h1zM823 569h1h3z"/>
<path d="M824 569h4zM824 569h4z"/>
<path d="M824 568l4 1v-1zM824 569v-1l4 1z"/>
<path d="M825 568h3zM824 568h4z"/>
<path d="M825 568h3zM825 568h3z"/>
<path d="M826 567l2 1 1-1zM826 567l2 1h-3z"/>
<path d="M826 567h3zM826 567h3z"/>
<path d="M826 566l3 1v-1zM826 566l3 1h-3z"/>
<path d="M826 566h3zM826 566h3z"/>
<path d="M827 566h2h1zM827 566h2h-3z"/>
<path d="M827 565h3zM827 565l3 1z"/>
<path d="M827 565h3zM827 565h3h-3z"/>
<path d="M827 564l3 1v-1zM827 564l3 1h-3z"/>
<path d="M827 564h3zM827 564h3h-3z"/>
<path d="M828 563l2 1v-1zM828 563l2 1h-3z"/>
<path d="M828 563h2zM828 563h2z"/>
<path d="M828 562l2 1 1-1zM828 562l2 1h-2z"/>
<path d="M828 562h3zM828 562h3z"/>
<path d="M828 561h3zM828 561h3z"/>
<path d="M828 561l3 1v-1zM828 561l3 1h-3z"/>
<path d="M828 560l3 1v-1zM828 560l3 1h-3z"/>
</g>
<!-- layer: Text -->
<path d="M5 17h.1M5 577h.1" fill="none" stroke="#000" stroke-width=".48"/>
<!-- layer: Slab -->
<path d="M718 26h89v67h-89z" fill="none" stroke="#000" stroke-width=".48"/>
<g font-size="10.6">
<text x="497" y="36">17</text>
<text x="515" y="36">18</text>
<text x="303" y="126">AA</text>
<text x="449" y="568">13</text>
<text x="477" y="568">15</text>
<text x="505" y="568">17</text>
</g>
<g font-size="10.1">
<text x="449" y="48">13</text>
<text x="477" y="48">15</text>
<text x="535" y="48">19</text>
<text x="562" y="48">20</text>
<text x="590" y="48">21</text>
<text x="617" y="48">22</text>
<text x="645" y="48">23</text>
<text x="303" y="111">AB</text>
</g>
<g font-size="9.7">
<text x="430" y="48" transform="rotate(-90 430 48)">11</text>
<text x="430" y="568" transform="rotate(-90 430 568)">11</text>
</g>
<g font-size="6.6">
<text x="437" y="56">25</text>
<text x="578" y="56">25</text>
<text x="732" y="100">Faculty of Engineering</text>
<text x="739" y="108">Cairo University</text>
<text x="739" y="118">Civil Department</text>
<text x="296" y="553">25</text>
<text x="437" y="553">25</text>
</g>
<g font-size="5.7">
<text x="369" y="169">C1</text>
<text x="648" y="169">C1</text>
<text x="369" y="196">C1</text>
<text x="648" y="196">C1</text>
</g>
<g font-size="5.3">
<text x="328" y="119" transform="rotate(-90 328 119)">2.50</text>
<text x="328" y="133" transform="rotate(-90 328 133)">2.50</text>
<text x="369" y="141">C1</text>
<text x="648" y="141">C1</text>
<text x="328" y="146" transform="rotate(-90 328 146)">2.50</text>
<text x="328" y="160" transform="rotate(-90 328 160)">2.50</text>
<text x="328" y="174" transform="rotate(-90 328 174)">2.50</text>
<text x="328" y="188" transform="rotate(-90 328 188)">2.50</text>
<text x="328" y="202" transform="rotate(-90 328 202)">2.50</text>
<text x="328" y="216" transform="rotate(-90 328 216)">2.50</text>
</g>
<g font-size="4.9">
<text x="380" y="63">5.00</text>
<text x="408" y="63">5.00</text>
<text x="436" y="63">5.00</text>
<text x="464" y="63">5.00</text>
<text x="491" y="63">5.00</text>
<text x="521" y="63">5.00</text>
<text x="549" y="63">5.00</text>
<text x="577" y="63">5.00</text>
<text x="605" y="63">5.00</text>
<text x="632" y="63">5.00</text>
<text x="552" y="240" transform="rotate(-90 552 240)">5.00</text>
<text x="552" y="267" transform="rotate(-90 552 267)">5.00</text>
<text x="552" y="295" transform="rotate(-90 552 295)">5.00</text>
<text x="552" y="323" transform="rotate(-90 552 323)">5.00</text>
<text x="552" y="351" transform="rotate(-90 552 351)">5.00</text>
<text x="552" y="379" transform="rotate(-90 552 379)">5.00</text>
<text x="552" y="402" transform="rotate(-90 552 402)">2.50</text>
<text x="552" y="416" transform="rotate(-90 552 416)">2.50</text>
<text x="552" y="430" transform="rotate(-90 552 430)">2.50</text>
<text x="552" y="444" transform="rotate(-90 552 444)">2.50</text>
<text x="552" y="458" transform="rotate(-90 552 458)">2.50</text>
<text x="552" y="472" transform="rotate(-90 552 472)">2.50</text>
<text x="552" y="485" transform="rotate(-90 552 485)">2.50</text>
<text x="552" y="500" transform="rotate(-90 552 500)">2.50</text>
<text x="239" y="545">5.00</text>
<text x="267" y="545">5.00</text>
<text x="295" y="545">5.00</text>
<text x="323" y="545">5.00</text>
<text x="351" y="545">5.00</text>
<text x="380" y="545">5.00</text>
<text x="408" y="545">5.00</text>
<text x="436" y="545">5.00</text>
<text x="464" y="545">5.00</text>
<text x="491" y="545">5.00</text>
</g>
<g font-size="4.8">
<text x="705" y="141">NOTES :</text>
<text x="706" y="162">1- ALL DIMENSIONS AND AXES SHOULD</text>
<text x="712" y="171">BE READ IN CONJUNCTION WITH</text>
<text x="712" y="179">ARCHITECTURAL DRAWINGS BEFORE</text>
<text x="712" y="188">CONSTRUCTION.</text>
<text x="706" y="196">2 - ALL DIMENSION AND LEVELS ARE IN M</text>
<text x="713" y="204">UNLESS OTHERWISE NOTED ON PLAN.</text>
<text x="705" y="213">3 - THE CUBIC STRENGTH OF R. CONCRETE</text>
<text x="712" y="221">USED IN ALL R.C. WORKS AFTER 28</text>
<text x="712" y="230">DAYS SHOULD NOT BE LESS THAN 250</text>
<text x="712" y="239">Kg/cm2 .</text>
<text x="705" y="247">4 - THE CEMENT USED FOR BOTH PLAIN AND</text>
<text x="713" y="256">REINFORCED CONCRETE UNDER GROUND</text>
<text x="713" y="264">LEVEL IS SULPHATE RESISTENCE PORTLAND</text>
<text x="712" y="273">CEMENT.</text>
<text x="706" y="281">5 - STEEL USED IN RFT. IN R.C. WORK IS</text>
<text x="713" y="290">HIGH TENSILE STEEL &quot;36/54&quot; FOR</text>
<text x="713" y="299">DIAMETERS 10 mm AND MILD</text>
<text x="713" y="307">STEEL &quot;24/35&quot; FOR 8mm.</text>
<text x="705" y="318">6 - THE REINFORCMENT OF COULMNS WILL</text>
<text x="713" y="327">BE TAKEN FROM COULMNS DETAILS.</text>
<text x="706" y="335">7 - CONCRETE COVER SHOULD NOT LESS THAN</text>
<text x="713" y="344">2.5 cm FOR COULMNS.</text>
</g>
<g font-size="4.7">
<text x="737" y="450">HALL UNIT</text>
<text x="732" y="497">Anas Akram Saeed</text>
<text x="747" y="543">Footings</text>
</g>
<g font-size="3.5">
<text x="708" y="439">PROJECT NAME :</text>
<text x="711" y="486">By :</text>
<text x="714" y="531">DRAWING TITLE :</text>
</g>
</svg>
